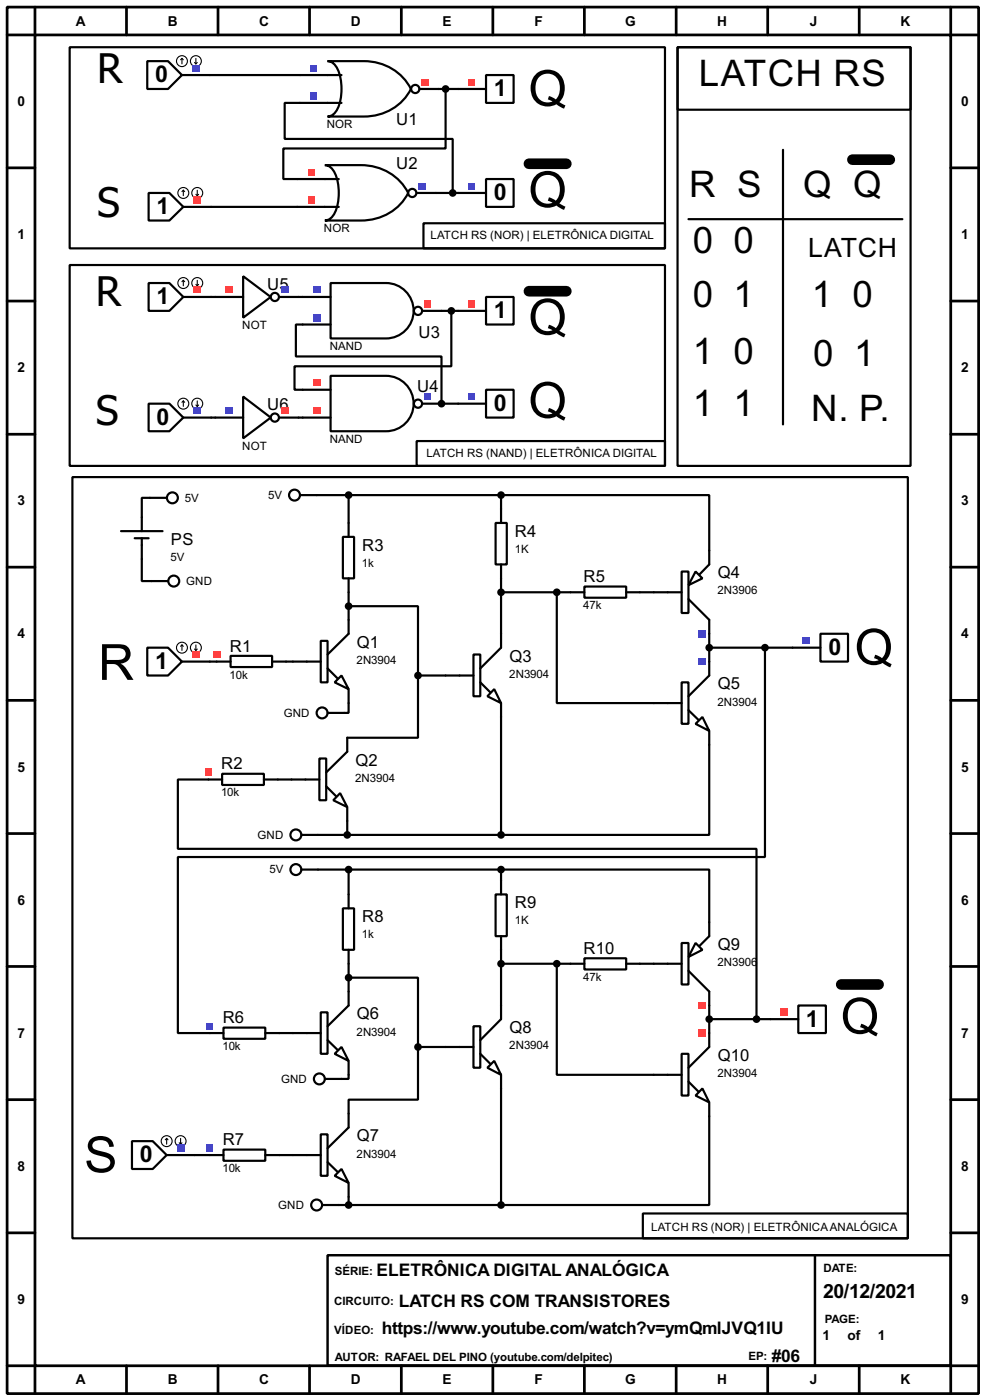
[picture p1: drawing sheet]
<svg xmlns="http://www.w3.org/2000/svg" width="180mm" height="256mm" viewBox="0 0 180 256" stroke-linecap="round" stroke-linejoin="round" font-family="sans-serif">
<g fill="none" stroke="#000" stroke-width=".5">
<path d="M1.3 1.3h177.8v254h-177.8zM6.4 6.4h167.6v243.8h-167.6zM6.4 1.3v5.1h-5.1M23.2 1.3v5.1M39.9 1.3v5.1M56.7 1.3v5.1M73.5 1.3v5.1M90.2 1.3v5.1M107 1.3v5.1M123.8 1.3v5.1M140.5 1.3v5.1M157.3 1.3v5.1"/>
<path d="M174 1.3v5.1h5.1M1.3 30.8h5.1M174 30.8h5.1M1.3 55.2h5.1M174 55.2h5.1M1.3 79.6h5.1M174 79.6h5.1M1.3 103.9h5.1M174 103.9h5.1M1.3 128.3h5.1M174 128.3h5.1M1.3 152.7h5.1"/>
<path d="M174 152.7h5.1M1.3 177.1h5.1M174 177.1h5.1M1.3 201.5h5.1M174 201.5h5.1M1.3 225.9h5.1M174 225.9h5.1M1.3 250.2h5.1v5.1M23.2 250.2v5.1M39.9 250.2v5.1M56.7 250.2v5.1M73.5 250.2v5.1"/>
<path d="M90.2 250.2v5.1M107 250.2v5.1M123.8 250.2v5.1M140.5 250.2v5.1M157.3 250.2v5.1M179.1 250.2h-5.1v5.1"/>
</g>
<path d="M60 230h114v20.2h-114zM149.2 230v20.2" fill="none" stroke="#000" stroke-width=".45"/>
<g fill="none" stroke="#000" stroke-width=".4">
<path d="M38.4 13.8h16.5M54.9 18.9h-2.8v6.6h30.8v9.9M80.3 16.3h3.6M81.6 16.3v10.9h-29.7v5.6h2.5M38.7 37.9h15.7M79.8 35.4h4.1M38.7 54.4h.7M54.7 54.4h.7M55.4 59.5h-1.2v5.8h26.6v8.7h3.1M80.8 57h3.1M82.6 57v10.1h-28.7v4.3h1.5M38.7 76.5h.7"/>
<path d="M54.7 76.5h.7M27.5 91.2h-1.5v3.6M58 90.7h33.7M62.8 98.4h2v7.6h-2zM63.8 90.7v7.7M91.7 90.7h38.1v10.2M91.7 90.7v2.6M26 102.4v4.1h1.7M58.7 117.4h1.3v7.6h-1.3zM63.8 111.1h12.7v12.7M63.8 106v10.1l-3.8 3.8M91.7 106v10.1"/>
<path d="M91.7 108.5h12.7M101.9 108.5v20.3h17.8M117.1 108.5h2.6M129.8 116.1v5.1M129.8 118.7h15.3M140 118.7v38.3h-107.4v32.3h5.8M38.4 121.2h3.8M42.2 120.2h7.6v2h-7.6zM49.8 121.2h8.9M60 122.5l1.8 1.8M61.3 125l1.2-1.2 1.3 2.5zM63.8 126.3v4.3h-.8"/>
<path d="M76.5 123.8v11.4h-12.9M76.5 123.8h5.1M91.7 131.4v21.6M129.8 136.5v16.5h-38.1M38.2 142.8h-5.6v12.7h105.9v31.2M50.9 142.8h2.5M58.2 159.3h33.5M58.2 153h33.5M63.6 150.4v2.6M63.8 159.3v4.6M91.7 159.3h38.1v9.7M91.7 159.3v2"/>
<path d="M63.8 179.1h12.7v12.7M63.8 176.6v5.1M91.7 174v10.2M91.7 176.6h12.7M101.9 176.6v20.3h17.8M117.1 176.6h2.6M51.1 189.3h2.5M63.8 196.9v.8h-1.3M76.5 191.8v9.7h-12.7v2.5M76.5 191.8h5.1M91.7 199.4v21.4M129.8 184.2v5.1"/>
<path d="M129.8 186.7h11.2M35.6 211.6h2.8M51.1 211.6h2.5M63.8 219.3v1.5M129.8 204.5v16.3h-38.1M62 220.8h29.7"/>
</g>
<circle cx="80.8" cy="74" r=".2" fill="#000"/>
<path d="M39 119.3h1.3v1.3h-1.3z" fill="#ff4040"/>
<circle cx="63.8" cy="111.1" r=".5" fill="#000" stroke="#000" stroke-width=".4"/>
<path d="M86.7 119.9h1.2v7.7h-1.2zM91.7 116.1v2.6l-3.8 3.8M119.7 108.5h5.1M124.8 104.7h1.2v7.6h-1.2zM126 109.8l3.8 3.8v2.5M127.3 104.7l1.3 1.3-2.6 1.2zM129.8 100.9v2.5l-1.7 1.8M81.6 123.8h5.1M87.9 125l1.8 1.8M90.5 126.3l1.2 2.5-2.5-1.2zM91.7 128.8v2.6" fill="none" stroke="#000" stroke-width=".4"/>
<path d="M127.9 115.5h1.3v1.3h-1.3z" fill="#4040ff"/>
<path d="M90.7 95.8h2.1v7.6h-2.1zM91.7 93.3v2.5M91.7 103.4v2.6M104.4 108.5h2.6M107 107.5h7.6v2h-7.6zM114.6 108.5h2.5M119.7 128.8h5.1M124.8 125h1.2v7.6h-1.2zM126 130.1l1.8 1.8M127.3 132.6l1.3-1.2 1.2 2.5zM129.8 121.2v2.6l-3.8 3.8M129.8 133.9v2.6" fill="none" stroke="#000" stroke-width=".4"/>
<g fill="#000" stroke="#000" stroke-width=".4">
<circle cx="91.7" cy="90.7" r=".5"/>
<circle cx="91.7" cy="108.5" r=".5"/>
</g>
<path d="M127.9 120.6h1.3v1.2h-1.3z" fill="#4040ff"/>
<g fill="#000" stroke="#000" stroke-width=".4">
<circle cx="63.8" cy="90.7" r=".5"/>
<circle cx="101.9" cy="108.5" r=".5"/>
<circle cx="129.8" cy="118.7" r=".5"/>
<circle cx="76.5" cy="123.8" r=".5"/>
<circle cx="91.7" cy="153" r=".5"/>
</g>
<path d="M58.5 139h1.2v7.6h-1.2zM63.6 135.2v2.5l-3.9 3.8M38.2 142.8h2.5M40.7 141.8h7.6v2h-7.6zM48.3 142.8h2.6M53.4 142.8h5.1M59.7 144.1l1.8 1.8M62.3 145.3l1.3 2.6-2.6-1.3zM63.6 147.9v2.5" fill="none" stroke="#000" stroke-width=".4"/>
<path d="M37.5 140.9h1.3v1.3h-1.3z" fill="#ff4040"/>
<path d="M62.8 166.4h2v7.6h-2zM63.8 163.9v2.5M63.8 174v2.6M38.4 189.3h2.5M40.9 188.3h7.7v2h-7.7zM48.6 189.3h2.5M53.6 189.3h5.1M58.7 185.5h1.3v7.6h-1.3zM60 190.6l1.8 1.7M61.3 193.1l1.2-1.3 1.3 2.6zM63.8 181.7v2.5l-3.8 3.8M63.8 194.4v2.5" fill="none" stroke="#000" stroke-width=".4"/>
<path d="M37.8 187.4h1.2v1.2h-1.2z" fill="#4040ff"/>
<circle cx="63.8" cy="179.1" r=".5" fill="#000" stroke="#000" stroke-width=".4"/>
<path d="M119.7 176.6h5.1M124.8 172.8h1.2v7.6h-1.2zM126 177.9l3.8 3.8v2.5M127.3 172.8l1.3 1.2-2.6 1.3zM129.8 169v2.5l-1.7 1.8M81.6 191.8h5.1M86.7 188h1.2v7.6h-1.2zM87.9 193.1l1.8 1.8M89.2 195.6l1.3-1.2 1.2 2.5zM91.7 184.2v2.5l-3.8 3.9M91.7 196.9v2.5" fill="none" stroke="#000" stroke-width=".4"/>
<path d="M127.9 183.6h1.3v1.2h-1.3z" fill="#ff4040"/>
<path d="M90.7 163.9h2.1v7.6h-2.1zM91.7 161.3v2.6M91.7 171.5v2.5M104.4 176.6h2.6M107 175.6h7.6v2h-7.6zM114.6 176.6h2.5M119.7 196.9h5.1M124.8 193.1h1.2v7.6h-1.2zM126 198.2l1.8 1.8M128.6 199.4l1.2 2.6-2.5-1.3zM129.8 189.3v2.5l-3.8 3.8M129.8 202v2.5" fill="none" stroke="#000" stroke-width=".4"/>
<g fill="#000" stroke="#000" stroke-width=".4">
<circle cx="91.7" cy="159.3" r=".5"/>
<circle cx="91.7" cy="176.6" r=".5"/>
</g>
<path d="M127.9 188.6h1.3v1.3h-1.3z" fill="#ff4040"/>
<g fill="#000" stroke="#000" stroke-width=".4">
<circle cx="101.9" cy="176.6" r=".5"/>
<circle cx="76.5" cy="191.8" r=".5"/>
<circle cx="129.8" cy="186.7" r=".5"/>
</g>
<path d="M38.4 211.6h2.5M40.9 210.6h7.7v2.1h-7.7zM48.6 211.6h2.5M53.6 211.6h5.1M58.7 207.8h1.3v7.6h-1.3zM60 212.9l1.8 1.8M61.3 215.4l1.2-1.2 1.3 2.5zM63.8 204v2.6l-3.8 3.8M63.8 216.7v2.6" fill="none" stroke="#000" stroke-width=".4"/>
<path d="M37.8 209.7h1.2v1.3h-1.2z" fill="#4040ff"/>
<g fill="none" stroke="#000" stroke-width=".4">
<path d="M54.9 90.7h3.1M55.2 159.3h3M24.2 209.1h3.8l2.5 2.5-2.5 2.6h-3.8zM30.5 211.6h5.1"/>
<circle cx="53.9" cy="90.7" r="1"/>
<circle cx="54.1" cy="159.3" r="1"/>
</g>
<circle cx="63.8" cy="159.3" r=".5" fill="#000" stroke="#000" stroke-width=".4"/>
<g fill="none" stroke="#000" stroke-width=".2">
<path d="M30.5 208.6l-.2 .2M30.5 208.6l.3 .2M30.5 208.6v1M32.8 209.4l.3 .2M33.1 208.6v1M33.3 209.4l-.2 .2"/>
<circle cx="30.5" cy="209.1" r="1"/>
<circle cx="33" cy="209.1" r="1"/>
</g>
<path d="M32.4 209.7h1.3v1.3h-1.3z" fill="#4040ff"/>
<path d="M27 118.7h3.8l2.5 2.5-2.5 2.6h-3.8zM33.3 121.2h5.1" fill="none" stroke="#000" stroke-width=".4"/>
<g fill="none" stroke="#000" stroke-width=".2">
<path d="M33.3 118.2l-.2 .2M33.3 118.2l.3 .2M33.3 118.2v1M35.6 118.9l.3 .3M35.9 118.2v1M36.1 118.9l-.2 .3"/>
<circle cx="33.3" cy="118.7" r="1"/>
<circle cx="35.8" cy="118.7" r="1"/>
</g>
<path d="M35.2 119.3h1.3v1.3h-1.3z" fill="#ff4040"/>
<path d="M145.1 118.7h5.1M150.2 116.1h5v5.1h-5z" fill="none" stroke="#000" stroke-width=".4"/>
<path d="M147 116.8h1.3v1.2h-1.3z" fill="#4040ff"/>
<circle cx="140" cy="118.7" r=".5" fill="#000" stroke="#000" stroke-width=".4"/>
<path d="M141 186.7h5.1M146.1 184.2h5.1v5.1h-5.1z" fill="none" stroke="#000" stroke-width=".4"/>
<path d="M142.9 184.8h1.3v1.3h-1.3z" fill="#ff4040"/>
<g fill="#000" stroke="#000" stroke-width=".4">
<circle cx="63.5" cy="153" r=".5"/>
<circle cx="138.4" cy="186.7" r=".5"/>
<circle cx="63.8" cy="220.8" r=".5"/>
<circle cx="91.7" cy="220.8" r=".5"/>
</g>
<path d="M154 180.4h6.8" fill="none" stroke="#000" stroke-width="2"/>
<g fill="none" stroke="#000" stroke-width=".4">
<path d="M54.9 13.8h7.6M54.9 18.9h7.6M60 11.2h6.6a9.5 9.5 0 0 1 8.6 5.1 9.4 9.4 0 0 1-8.6 5.1h-6.6a2.19 2.19 0 0 0 1.8-1.5 9.2 9.2 0 0 0-.4-7.8l-.9-.8zM76.8 16.3h3.5M13.3 87.4h152.9v139.5h-152.9zM60 130.6h3M55.2 153h3M59.5 197.7h3M59 220.8h3"/>
<circle cx="76" cy="16.3" r=".75"/>
<circle cx="58.9" cy="130.6" r="1"/>
<circle cx="54.1" cy="153" r="1"/>
<circle cx="58.4" cy="197.7" r="1"/>
<circle cx="57.9" cy="220.8" r="1"/>
</g>
<path d="M56.8 11.9h1.3v1.2h-1.3z" fill="#4040ff"/>
<path d="M77.1 14.4h1.3v1.3h-1.3z" fill="#ff4040"/>
<path d="M56.8 16.9h1.3v1.3h-1.3z" fill="#4040ff"/>
<g fill="none" stroke="#000" stroke-width=".4">
<path d="M54.4 32.8h7.6M54.4 37.9h7.6M59.5 30.3h6.6a9.5 9.5 0 0 1 8.6 5.1 9.5 9.5 0 0 1-8.6 5h-6.6a2.19 2.19 0 0 0 1.8-1.5 9.2 9.2 0 0 0-.4-7.8l-.9-.7zM76.3 35.4h3.5"/>
<circle cx="75.4" cy="35.4" r=".75"/>
</g>
<path d="M56.3 30.9h1.3v1.3h-1.3z" fill="#ff4040"/>
<path d="M76.6 33.5h1.3v1.2h-1.3z" fill="#4040ff"/>
<path d="M56.3 36h1.3v1.3h-1.3z" fill="#ff4040"/>
<path d="M27 11.2h3.8l2.5 2.6-2.5 2.5h-3.8zM33.3 13.8h5.1" fill="none" stroke="#000" stroke-width=".4"/>
<g fill="none" stroke="#000" stroke-width=".2">
<path d="M33.3 10.7l-.2 .3M33.3 10.7l.3 .3M33.3 10.7v1M35.6 11.5l.3 .2M35.9 10.7v1M36.1 11.5l-.2 .2"/>
<circle cx="33.3" cy="11.2" r="1"/>
<circle cx="35.8" cy="11.2" r="1"/>
</g>
<path d="M35.2 11.9h1.3v1.2h-1.3z" fill="#4040ff"/>
<path d="M27.2 35.4h3.8l2.6 2.5-2.6 2.5h-3.8zM33.6 37.9h5.1" fill="none" stroke="#000" stroke-width=".4"/>
<g fill="none" stroke="#000" stroke-width=".2">
<path d="M33.6 34.9l-.3 .2M33.6 34.9l.2 .2M33.6 34.9v1M35.9 35.6l.2 .3M36.1 34.9v1M36.4 35.6l-.3 .3"/>
<circle cx="33.5" cy="35.4" r="1"/>
<circle cx="36.1" cy="35.4" r="1"/>
</g>
<path d="M35.5 36h1.3v1.3h-1.3z" fill="#ff4040"/>
<path d="M83.9 35.4h5.1M89 32.8h5v5.1h-5z" fill="none" stroke="#000" stroke-width=".4"/>
<path d="M85.8 33.5h1.2v1.2h-1.2z" fill="#4040ff"/>
<path d="M96.8 30h6.9M156 29.3h6.9" fill="none" stroke="#000" stroke-width="2"/>
<g fill="none" stroke="#000" stroke-width=".4">
<path d="M12.8 8.7h108.9v36.8h-108.9zM124 8.7h42.7v76.7h-42.7zM124 8.7h42.7v11.4h-42.7zM143.3 27.5v50.3M12.8 48.6h108.9v36.8h-108.9zM55.4 54.4h5.1M55.4 59.5h5.1M60.5 51.9h10.2a5.1 5.1 0 0 1 5 5 5.1 5.1 0 0 1-5 5.1h-10.2zM77.3 57h3.5M77.5 40.9h44.2v4.6h-44.2zM126 40.2h39.2M76.3 80.8h45.4v4.6h-45.4z"/>
<circle cx="76.5" cy="57" r=".75"/>
</g>
<g fill="#4040ff">
<path d="M57.3 52.5h1.3v1.3h-1.3z"/>
<path d="M57.3 57.6h1.3v1.3h-1.3z"/>
</g>
<path d="M77.7 55h1.2v1.3h-1.2z" fill="#ff4040"/>
<g fill="none" stroke="#000" stroke-width=".4">
<path d="M55.4 71.4h5.1M55.4 76.5h5.1M60.5 68.9h10.2a5.1 5.1 0 0 1 5 5 5.1 5.1 0 0 1-5 5.1h-10.2zM77.3 74h3.5"/>
<circle cx="76.5" cy="74" r=".75"/>
</g>
<g fill="#ff4040">
<path d="M57.3 69.5h1.3v1.3h-1.3z"/>
<path d="M57.3 74.6h1.3v1.3h-1.3z"/>
</g>
<path d="M77.7 72.1h1.2v1.2h-1.2z" fill="#4040ff"/>
<path d="M83.9 57h5.1M89 54.4h5v5.1h-5z" fill="none" stroke="#000" stroke-width=".4"/>
<path d="M85.8 55h1.2v1.3h-1.2z" fill="#ff4040"/>
<path d="M83.9 74h5.1M89 71.4h5v5.1h-5z" fill="none" stroke="#000" stroke-width=".4"/>
<path d="M85.8 72.1h1.2v1.2h-1.2z" fill="#4040ff"/>
<path d="M96.8 53.4h6.9" fill="none" stroke="#000" stroke-width="2"/>
<g fill="#000" stroke="#000" stroke-width=".4">
<circle cx="82.6" cy="57" r=".5"/>
<circle cx="80.8" cy="74" r=".5"/>
</g>
<path d="M27.2 51.9h3.8l2.6 2.5-2.6 2.6h-3.8zM33.6 54.4h5.1" fill="none" stroke="#000" stroke-width=".4"/>
<g fill="none" stroke="#000" stroke-width=".2">
<path d="M33.6 51.4l-.3 .2M33.6 51.4l.2 .2M33.6 51.4v1M35.9 52.1l.2 .3M36.1 51.4v1M36.4 52.1l-.3 .3"/>
<circle cx="33.5" cy="51.9" r="1"/>
<circle cx="36.1" cy="51.9" r="1"/>
</g>
<path d="M35.5 52.5h1.3v1.3h-1.3z" fill="#ff4040"/>
<g fill="none" stroke="#000" stroke-width=".4">
<path d="M39.4 54.4h5.1M44.5 50.6l5.1 3.8-5.1 3.8zM51.1 54.4h3.6"/>
<circle cx="50.3" cy="54.4" r=".75"/>
</g>
<path d="M51.5 52.5h1.3v1.3h-1.3z" fill="#4040ff"/>
<path d="M41.3 52.5h1.3v1.3h-1.3z" fill="#ff4040"/>
<path d="M27.2 74h3.8l2.6 2.5-2.6 2.5h-3.8zM33.6 76.5h5.1" fill="none" stroke="#000" stroke-width=".4"/>
<g fill="none" stroke="#000" stroke-width=".2">
<path d="M33.6 73.5l-.3 .2M33.6 73.5l.2 .2M33.6 73.5v1M35.9 74.2l.2 .3M36.1 73.5v1M36.4 74.2l-.3 .3"/>
<circle cx="33.5" cy="74" r="1"/>
<circle cx="36.1" cy="74" r="1"/>
</g>
<path d="M35.5 74.6h1.3v1.3h-1.3z" fill="#4040ff"/>
<g fill="none" stroke="#000" stroke-width=".4">
<path d="M39.4 76.5h5.1M44.5 72.7l5.1 3.8-5.1 3.8zM51.1 76.5h3.6"/>
<circle cx="50.3" cy="76.5" r=".75"/>
</g>
<path d="M51.5 74.6h1.3v1.3h-1.3z" fill="#ff4040"/>
<path d="M41.3 74.6h1.3v1.3h-1.3z" fill="#4040ff"/>
<g fill="none" stroke="#000" stroke-width=".4">
<path d="M83.9 16.3h5.1M89 13.8h5v5.1h-5zM22.2 97.3h7.6M24.7 98.6h2.5M26 94.8v2.5M26 98.6v3.8M27.5 91.2h3M27.7 106.5h3.1"/>
<circle cx="31.5" cy="91.2" r="1"/>
<circle cx="31.8" cy="106.5" r="1"/>
</g>
<path d="M85.8 14.4h1.2v1.3h-1.2z" fill="#ff4040"/>
<g fill="#000" stroke="#000" stroke-width=".4">
<circle cx="81.5" cy="16.3" r=".5"/>
<circle cx="82.8" cy="35.4" r=".5"/>
</g>
<path d="M117.7 222.3h48.5v4.6h-48.5z" fill="none" stroke="#000" stroke-width=".4"/>
<g font-size="10.2">
<text x="96.7" y="19.4">Q</text>
<text x="96.7" y="38">Q</text>
<text x="96.7" y="61.3">Q</text>
<text x="96.7" y="76.6">Q</text>
<text x="18" y="124.6">R</text>
<text x="156.4" y="121.8">Q</text>
<text x="153.9" y="189.4">Q</text>
<text x="15.4" y="214.8">S</text>
</g>
<g font-size="9.1">
<text x="17.8" y="15.2">R</text>
<text x="17.8" y="39.8">S</text>
<text x="17.6" y="56.1">R</text>
<text x="17.6" y="77.9">S</text>
</g>
<g font-size="7.5">
<text x="127.9" y="15.7">LATCH RS</text>
<text x="126.1" y="36">R S</text>
<text x="147" y="36">Q Q</text>
<text x="126.8" y="46.4">0</text>
<text x="134.3" y="46.4">0</text>
<text x="126.8" y="56.3">0</text>
<text x="134.3" y="56.3">1</text>
<text x="148.6" y="56.3">1</text>
<text x="156.1" y="56.3">0</text>
<text x="126.8" y="66.7">1</text>
<text x="134.3" y="66.7">0</text>
<text x="148.9" y="67">0</text>
<text x="156.3" y="67">1</text>
<text x="126.8" y="76.2">1</text>
<text x="134.3" y="76.2">1</text>
<text x="148.5" y="77.2">N. P.</text>
</g>
<text font-size="5.5" x="147.9" y="47.1">LATCH</text>
<g font-size="4.8">
<text x="28.4" y="15.1">0</text>
<text x="90.4" y="17.6">1</text>
<text x="28.7" y="39.2">1</text>
<text x="90.4" y="36.7">0</text>
<text x="28.7" y="55.7">1</text>
<text x="90.4" y="58.3">1</text>
<text x="28.7" y="77.9">0</text>
<text x="90.4" y="75.3">0</text>
<text x="28.4" y="122.6">1</text>
<text x="151.6" y="120">0</text>
<text x="147.5" y="188">1</text>
<text x="25.6" y="213">0</text>
</g>
<text font-size="4" x="150.7" y="237.8">20/12/2021</text>
<g font-size="3.6">
<text x="68.9" y="233.8">ELETRÔNICA DIGITAL ANALÓGICA</text>
<text x="73" y="239.4">LATCH RS COM TRANSISTORES</text>
<text x="69.9" y="244.4">https://www.youtube.com/watch?v=ymQmlJVQ1IU</text>
<text x="141.3" y="249.6">#06</text>
</g>
<g font-size="3.4">
<text x="72.5" y="22.9">U1</text>
<text x="72.5" y="31">U2</text>
<text x="48.9" y="53">U5</text>
<text x="76.6" y="62">U3</text>
<text x="76.4" y="71.9">U4</text>
<text x="48.9" y="75.1">U6</text>
<text x="31.3" y="99.9">PS</text>
<text x="66.3" y="100.9">R3</text>
<text x="94.3" y="98.4">R4</text>
<text x="106.8" y="106.7">R5</text>
<text x="131.4" y="106">Q4</text>
<text x="42.1" y="119.4">R1</text>
<text x="65.3" y="118.7">Q1</text>
<text x="93.3" y="121.2">Q3</text>
<text x="131.4" y="126.3">Q5</text>
<text x="40.5" y="141">R2</text>
<text x="65.1" y="140.3">Q2</text>
<text x="94.3" y="166.4">R9</text>
<text x="66.3" y="169">R8</text>
<text x="106.8" y="174.8">R10</text>
<text x="131.4" y="174.1">Q9</text>
<text x="40.8" y="187.5">R6</text>
<text x="65.3" y="186.8">Q6</text>
<text x="93.3" y="189.3">Q8</text>
<text x="131.4" y="194.4">Q10</text>
<text x="40.8" y="209.8">R7</text>
<text x="65.3" y="209.1">Q7</text>
</g>
<g font-size="2.8">
<text x="13.9" y="4.7">A</text>
<text x="30.7" y="4.7">B</text>
<text x="47.4" y="4.7">C</text>
<text x="64.2" y="4.7">D</text>
<text x="81" y="4.7">E</text>
<text x="97.8" y="4.7">F</text>
<text x="114.4" y="4.7">G</text>
<text x="131.2" y="4.7">H</text>
<text x="148.2" y="4.7">J</text>
<text x="164.8" y="4.7">K</text>
<text x="3.2" y="19.4">0</text>
<text x="175.9" y="19.4">0</text>
<text x="3.2" y="43.8">1</text>
<text x="175.9" y="43.8">1</text>
<text x="3.2" y="68.2">2</text>
<text x="175.9" y="68.2">2</text>
<text x="3.2" y="92.6">3</text>
<text x="175.9" y="92.6">3</text>
<text x="3.2" y="117">4</text>
<text x="175.9" y="117">4</text>
<text x="3.2" y="141.4">5</text>
<text x="175.9" y="141.4">5</text>
<text x="3.2" y="165.8">6</text>
<text x="175.9" y="165.8">6</text>
<text x="3.2" y="190.1">7</text>
<text x="175.9" y="190.1">7</text>
<text x="3.2" y="214.5">8</text>
<text x="175.9" y="214.5">8</text>
<text x="3.2" y="238.9">9</text>
<text x="175.9" y="238.9">9</text>
<text x="150.5" y="245.5">1</text>
<text x="155.1" y="245.5">of</text>
<text x="160.7" y="245.5">1</text>
<text x="13.9" y="253.6">A</text>
<text x="30.7" y="253.6">B</text>
<text x="47.4" y="253.6">C</text>
<text x="64.2" y="253.6">D</text>
<text x="81" y="253.6">E</text>
<text x="97.8" y="253.6">F</text>
<text x="114.4" y="253.6">G</text>
<text x="131.2" y="253.6">H</text>
<text x="148.2" y="253.6">J</text>
<text x="164.8" y="253.6">K</text>
</g>
<g font-size="2.4">
<text x="59.8" y="23.4">NOR</text>
<text x="59.3" y="42.5">NOR</text>
<text x="78.8" y="43.8">LATCH RS (NOR) | ELETRÔNICA DIGITAL</text>
<text x="44.3" y="60.3">NOT</text>
<text x="60.3" y="64.1">NAND</text>
<text x="44.3" y="82.4">NOT</text>
<text x="60.3" y="81.1">NAND</text>
<text x="78" y="83.7">LATCH RS (NAND) | ELETRÔNICA DIGITAL</text>
<text x="33.8" y="91.9">5V</text>
<text x="49.1" y="91.4">5V</text>
<text x="94.2" y="101.3">1K</text>
<text x="31.2" y="102.8">5V</text>
<text x="34.1" y="107.2">GND</text>
<text x="66.3" y="103.9">1k</text>
<text x="106.8" y="111.6">47k</text>
<text x="131.3" y="108.9">2N3906</text>
<text x="42" y="124.3">10k</text>
<text x="65.3" y="121.6">2N3904</text>
<text x="93.2" y="124.2">2N3904</text>
<text x="51.9" y="131.3">GND</text>
<text x="131.3" y="129.3">2N3904</text>
<text x="65" y="143.2">2N3904</text>
<text x="40.5" y="145.9">10k</text>
<text x="47.1" y="153.7">GND</text>
<text x="49.3" y="160">5V</text>
<text x="66.3" y="171.9">1k</text>
<text x="94.2" y="169.4">1K</text>
<text x="106.8" y="179.7">47k</text>
<text x="131.3" y="177">2N3906</text>
<text x="65.3" y="189.7">2N3904</text>
<text x="40.7" y="192.4">10k</text>
<text x="93.2" y="192.3">2N3904</text>
<text x="131.3" y="197.3">2N3904</text>
<text x="51.4" y="198.4">GND</text>
<text x="40.7" y="214.8">10k</text>
<text x="65.3" y="212.1">2N3904</text>
<text x="50.9" y="221.5">GND</text>
<text x="119.2" y="225.5">LATCH RS (NOR) | ELETRÔNICAANALÓGICA</text>
<text x="61.3" y="233.6">SÉRIE:</text>
<text x="150.7" y="233.1">DATE:</text>
<text x="61.1" y="239">CIRCUITO:</text>
<text x="61.2" y="244.3">VÍDEO:</text>
<text x="150.9" y="242.5">PAGE:</text>
<text x="61.3" y="249.3">AUTOR: RAFAEL DEL PINO (youtube.com/delpitec)</text>
<text x="137" y="249.2">EP:</text>
</g>
</svg>
